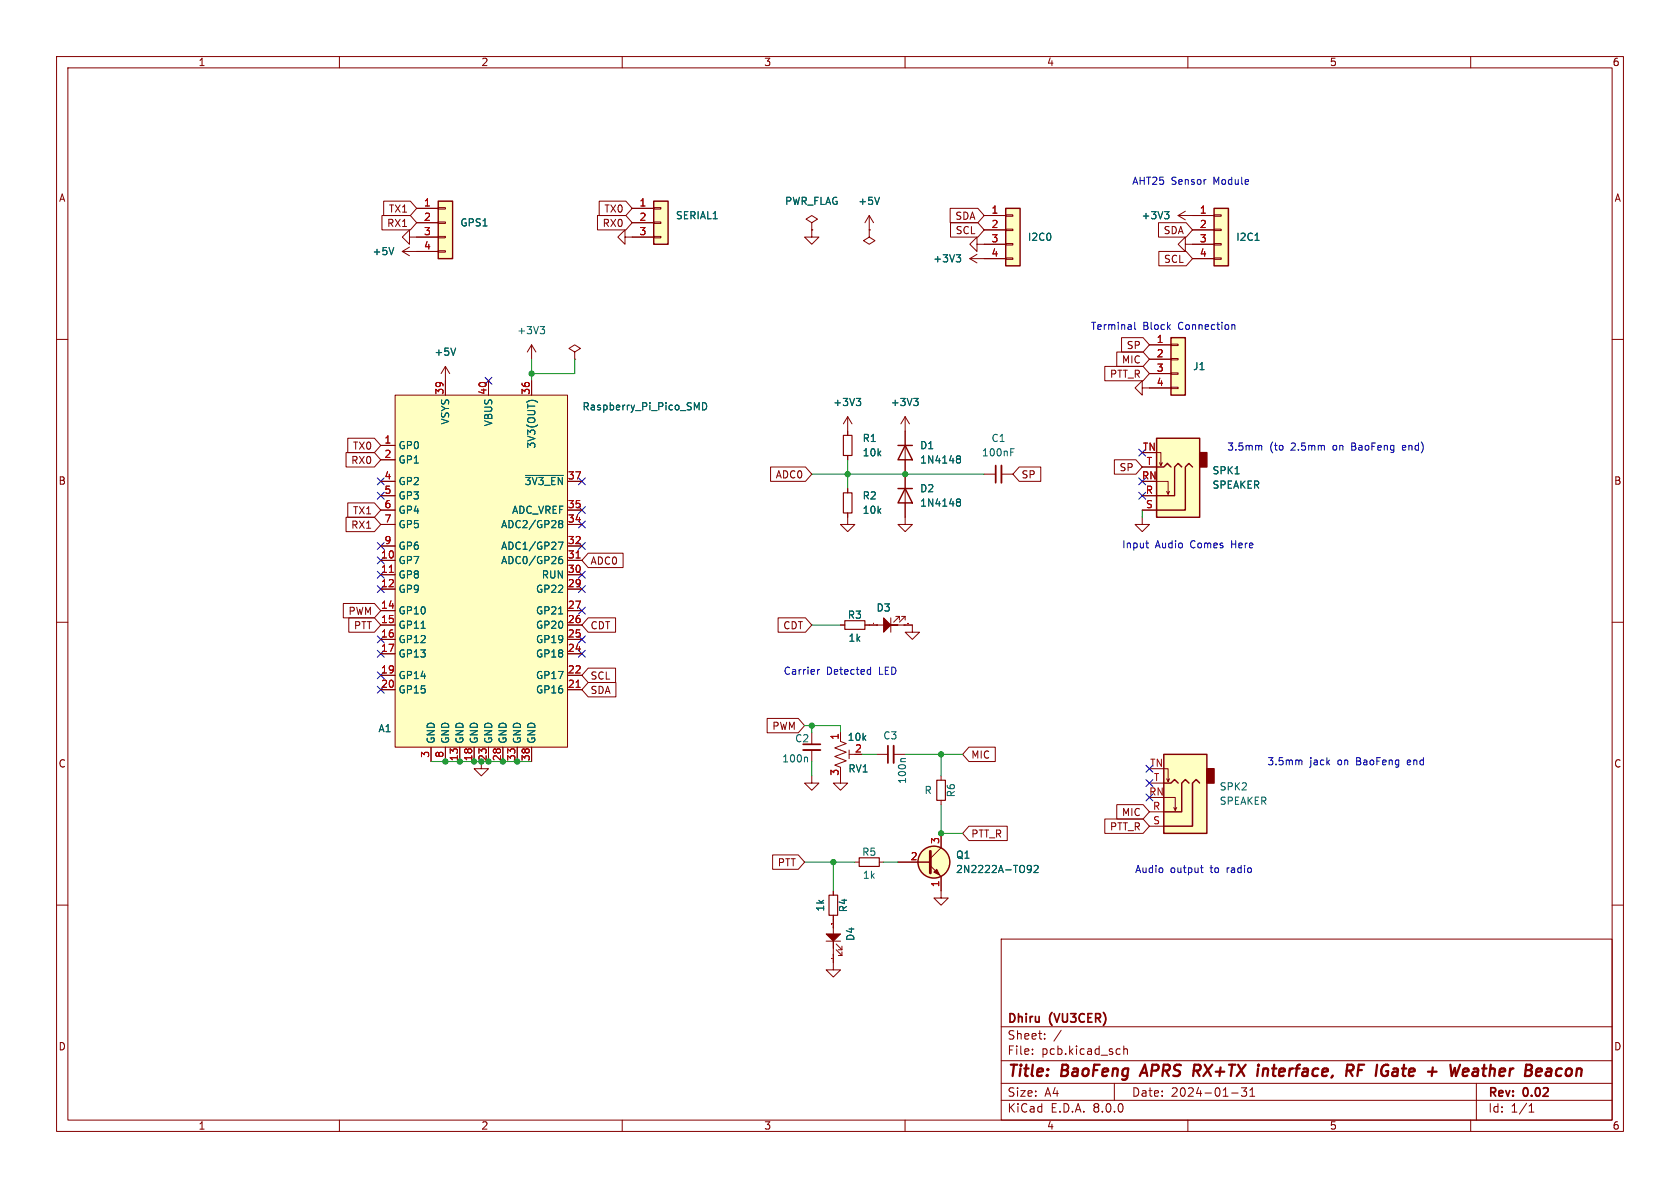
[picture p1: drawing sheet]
<svg xmlns="http://www.w3.org/2000/svg" width="297mm" height="210mm" viewBox="0 0 297 210" stroke-linecap="round" stroke-linejoin="round" font-family="sans-serif">
<g fill="none" stroke="#840000" stroke-width=".18">
<path d="M10 10h277v190h-277zM12 12h273v186h-273zM60 10v2M110 10v2M160 10v2M210 10v2M260 10v2M10 60h2M285 60h2M10 110h2M285 110h2M10 160h2"/>
<path d="M285 160h2M177 166h108v32h-108zM60 198v2M110 198v2M160 198v2M177 194.5h108M177 191.5h108M177 187.5h108M177 181.5h108M182.5 186.3v.1M182.5 185.5v.1M184.7 183.6v.1"/>
<path d="M184.7 182.8v.1M187.6 182.1l-1.3 2M197 191.5v3M197.9 185.4l.1 .1M198 186.3l-.1 .1M198.7 184.9v1.5M198.7 185.5l.2-.1 .3 .1 .1 .9M210 198v2M217.7 193.2h1.2M219.5 192.3h.9l-.5 .6 .4 .1v.7l-.2 .1h-.4l-.2-.1M221 193.8h.8M221 192.7l.4-.4v1.5"/>
<path d="M260 198v2M261 191.5v6.5M270.3 196.6h.9M270.3 195.5l.4-.4v1.5"/>
</g>
<g fill="none" stroke="#840000" stroke-width=".4">
<path d="M202.4 188.2l-.9 2M211.2 188.2h.7M211.5 189.3l.6 .9M212 189.2l-1 .1M223.4 188.9l-.2 1.3M223.9 188.9l-.6 .2M238.1 189.3h.7a.55 .55 0 0 0 .5-.5 .55 .55 0 0 0-.3-.6h-.8l-.2 2M238.6 189.3l.5 .9M240.1 189.2h.7M241.2 188.2h-1l-.2 2M246.2 190.1l.6 .1M246.5 188.9l-.2 .1"/>
<path d="M246.9 189.4l-.7 .1M256.4 188.2l.2 2M258.1 188.2l-.7 2M260.5 189l.2-.1 .6 .1-.1 1.2M261.3 189.4h-.7a.4 .4 0 0 0-.3 .4 .4 .4 0 0 0 .2 .4l.7-.1M274.2 189v1.2M274.3 189.4h-.2M275.4 189l-.3 .3v.5l.3 .4"/>
</g>
<path d="M204.5 77.5h7.6v13.9h-7.6z" fill="#ffffc2"/>
<path d="M212.1 80h1.3v2.6h-1.3z" fill="#840000" stroke="#840000" stroke-width=".25"/>
<g fill="none" stroke="#840000" stroke-width=".18">
<path d="M143.5 39.4l1-.7-1-.6-1 .6 1 .7v1.2M143.5 40.6v1.3h1.3l-1.3 1.3-1.3-1.3h1.3M143.5 40.6h.1M171.4 45.7l1.3 .8M171.4 45.7h2.6M172.7 45l-1.3 .7M149.9 73.7v3.3M149.9 73.7l-.8 1.2M149.9 73.7l.7 1.2M160 73.7l-.7 1.2M160 73.7v2.5M160 73.7l.8 1.2"/>
<path d="M149.9 80.5v.8M201.9 87.6h2.6M201.9 90.2h2.6M201.9 82.6h2.6M204.5 80h.7v2.3l.3-.5M204.5 85.1h2v2.3l.3-.5M205 81.8l.2 .5M206.2 86.9l.3 .5"/>
</g>
<path d="M204.5 77.5h7.6v13.9h-7.6zM204.5 82.6h1.2l.7-.7 .6 .7M208.9 82.6l-.6-.7-.7 .7v5h-3.1M210.8 82.6l-.6-.7-.7 .7v7.6h-5" fill="none" stroke="#840000" stroke-width=".25"/>
<path d="M169 45h.8l-.4 .5M169.6 45.5l.2 .3v.3l-.2 .2M151.4 70.4h.8l-.5 .5M151.9 70.9l.3 .3v.3l-.3 .2M161.5 70.4h.8l-.4 .5M162.1 70.9l.2 .3v.3l-.2 .2M218.4 83.8h.7" fill="none" stroke="#006464" stroke-width=".18"/>
<path d="M149.1 77h1.5v3.5h-1.5z" fill="none" stroke="#840000" stroke-width=".2"/>
<path d="M177.8 36.8h2.5v10.2h-2.5z" fill="#ffffc2"/>
<g fill="none" stroke="#840000" stroke-width=".18">
<path d="M153.7 38.1l-.8 1.3M153.7 38.1v2.5M153.7 38.1l.7 1.3M174 38.1h3.8M177.8 38h1.3v.2h-1.3zM208.3 38.1h2.5M208.3 38.1l1.2 .8M209.5 37.3l-1.2 .8M172.7 43.2v-1.3l-1.3 1.3 1.3 1.3v-1.3h5.1M174 40.6h3.8M174 45.7h3.8M177.8 45.6h1.3v.2h-1.3z"/>
<path d="M177.8 43.1h1.3v.2h-1.3zM177.8 40.5h1.3v.3h-1.3zM201.9 91.4v1.3h-1.2l1.2 1.3 1.3-1.3h-1.3"/>
</g>
<path d="M177.8 36.8h2.5v10.2h-2.5z" fill="none" stroke="#840000" stroke-width=".25"/>
<path d="M155.5 34.9l-.4 1.2M205.9 37.4h.8l-.5 .5M206.4 37.9l.3 .2v.3l-.3 .3" fill="none" stroke="#006464" stroke-width=".18"/>
<path d="M214.6 36.8h2.6v10.2h-2.6z" fill="#ffffc2"/>
<path d="M210.8 38.1h3.8M214.6 38h1.3v.2h-1.3zM209.5 43.2v-1.3l-1.2 1.3 1.2 1.3v-1.3h5.1M210.8 40.6h3.8M210.8 45.7h3.8M214.6 45.6h1.3v.2h-1.3zM214.6 43.1h1.3v.2h-1.3zM214.6 40.5h1.3v.3h-1.3zM201.9 68.6v-1.3l-1.2 1.3 1.2 1.3v-1.3h1.3" fill="none" stroke="#840000" stroke-width=".18"/>
<path d="M214.6 36.8h2.6v10.2h-2.6z" fill="none" stroke="#840000" stroke-width=".25"/>
<path d="M221.9 42.5h.7" fill="none" stroke="#006464" stroke-width=".18"/>
<path d="M207 59.7h2.5v10.2h-2.5z" fill="#ffffc2"/>
<g fill="none" stroke="#840000" stroke-width=".18">
<path d="M160 76.2v16.5h1.3l-1.3 1.3-1.3-1.3h1.3M203.2 61h3.8M203.2 63.5h3.8M203.2 66h3.8M203.2 68.6h3.8M207 68.5h1.3v.2h-1.3zM207 65.9h1.3v.3h-1.3zM207 63.4h1.3v.2h-1.3zM207 60.8h1.3v.3h-1.3zM174 83.8h2M177 83.8h2.1M148.6 110.5h.8"/>
<path d="M152.9 110.5h.8M154.9 133.4h2.1M158 133.4h2M166.4 137.2v.7M166.4 141.5v.7"/>
</g>
<path d="M207 59.7h2.5v10.2h-2.5zM158.7 78.7h2.6M160 78.7l1.3 2.6h-2.6zM158.7 86.4h2.6M160 86.4l1.3 2.5h-2.6z" fill="none" stroke="#840000" stroke-width=".25"/>
<path d="M177 82.3v3M158 131.8v3.1" fill="none" stroke="#840000" stroke-width=".33"/>
<path d="M176 82.3v3M157 131.8v3.1" fill="none" stroke="#840000" stroke-width=".3"/>
<g fill="none" stroke="#006464" stroke-width=".18">
<path d="M178.7 79.9h.4M178.7 79.3h.6M169.2 88.7l.1 .1M169.2 88.3l.4-.1 .1 .1 .1 .2-.2 .3M169.2 80.6h.4l.1 .1 .1 .2-.2 .2M169.2 81.1h.1M169.3 88.8h.3M169.3 88.8h-.1M169.3 81.1h.3M169.3 81.1l-.1 .1M169.6 81.1l.2 .3-.1 .3-.1 .2-.4-.1M169.6 88.8l.2 .2-.1 .4-.1 .1-.4-.1"/>
<path d="M160.1 134.1h-.7l-.2 .2"/>
</g>
<path d="M149.4 109.7h3.5v1.6h-3.5zM165.6 137.9h1.5v3.6h-1.5z" fill="none" stroke="#840000" stroke-width=".2"/>
<path d="M205.7 133.4h7.7v13.9h-7.7z" fill="#ffffc2"/>
<path d="M213.4 135.9h1.2v2.5h-1.2z" fill="#840000" stroke="#840000" stroke-width=".25"/>
<g fill="none" stroke="#840000" stroke-width=".18">
<path d="M153.7 40.6v1.3l1 .6-1 .7-1-.7 1-.6M153.7 40.6h.1M153.7 110.5h2.5M157.5 109.2v2.6M158.4 109h.6M158.7 110.5h2.6v1.3h1.3l-1.3 1.2-1.3-1.2h1.3M159 109l-1 1M159 109v.6M159.4 109h.6M160 109l-1 1M160 109v.6M143.5 137.2v1.2h1.3l-1.3 1.3-1.3-1.3h1.3"/>
<path d="M143.5 129.5v2.1M143.5 132.6v2M148.6 131.1l1 .3-2 .8 2 .8-2 .7 2 .8-2 .8 1 .3v.3M148.6 137.2v1.2h1.3l-1.3 1.3-1.3-1.3h1.3M148.6 129.5v1.3M150.1 132.6v1.5M150.1 133.4h1M203.2 138.4h2.5M205.7 135.9h.8v2.3l.3-.5M206.2 137.7l.3 .5M147.3 157.5v.7M151.1 152.4h.8"/>
<path d="M155.4 152.4h.8M158.7 152.4h5.8M164.5 153l1.9 1.9v3.9h1.2l-1.2 1.2-1.3-1.2h1.3M166.4 147.3v2.6l-1.9 1.9M203.2 143.5h2.5M203.2 146.1h2.5M205.7 141h2.1v2.3l.2-.6M207.5 142.7l.3 .6M146 166.4h2.6M147.3 167.6v3.9h1.3l-1.3 1.2-1.3-1.2h1.3M147.3 161.8v3.3M147.8 166.9l1 1"/>
<path d="M147.8 167.9l1 1M148.2 167.9h.6M148.2 168.9h.6M148.8 167.3v.6M148.8 168.3v.6"/>
</g>
<g fill="none" stroke="#840000" stroke-width=".25">
<path d="M205.7 133.4h7.7v13.9h-7.7zM205.7 138.4h1.3l.6-.6 .7 .6M210.2 138.4l-.7-.6-.6 .6v5.1h-3.2M212.1 138.4l-.6-.6-.7 .6v7.7h-5.1"/>
<circle cx="165.1" cy="152.4" r="2.82"/>
</g>
<circle cx="165.1" cy="152.4" r="2.82" fill="#ffffc2" stroke="#ffffc2" stroke-width=".18"/>
<path d="M164.5 150.5v3.8" fill="none" stroke="#840000" stroke-width=".51"/>
<g fill="#840000" stroke="#840000" stroke-width=".18">
<path d="M165.1 154.2l.5-.5 .5 1z"/>
<path d="M146 165.1h2.6l-1.3 1.3v1.2v-1.2z"/>
<path d="M156.2 109.2l1.3 1.3h1.2h-1.2l-1.3 1.3z"/>
</g>
<path d="M142.6 133.8l.2 .2v.7M181.7 153h.4l.2 .1a.84 .84 0 0 1-.3 1.1h-.3M182.3 153.5l-.2 .3-.4-.1M182.8 153.1l.5-.1 .2 .3-.8 .9h.8" fill="none" stroke="#006464" stroke-width=".18"/>
<path d="M154.4 110.2h.1M160.5 110.2h.1M147 169.4h.1M147.1 163.3h.1M147.1 169.4h.1" fill="none" stroke="#a90000" stroke-width=".18"/>
<path d="M146.6 158.2h1.5v3.6h-1.5zM151.9 151.6h3.5v1.6h-3.5z" fill="none" stroke="#840000" stroke-width=".2"/>
<path d="M142 132.6h3" fill="none" stroke="#840000" stroke-width=".33"/>
<path d="M142 131.6h3" fill="none" stroke="#840000" stroke-width=".3"/>
<path d="M69.8 69.9h30.5v62.2h-30.5z" fill="#ffffc2"/>
<g fill="none" stroke="#840000" stroke-width=".18">
<path d="M67.3 78.7h2.5M69.8 69.9h30.5v62.2h-30.5zM78.7 67.3v2.6M86.4 67.3v2.6M94 67.3v2.6M67.3 99.1h2.5M67.3 81.3h2.5M67.3 96.5h2.5M67.3 92.7h2.5M67.3 90.2h2.5M67.3 85.1h2.5M67.3 87.6h2.5"/>
<path d="M100.3 99.1h2.6M100.3 96.5h2.6M100.3 92.7h2.6M100.3 90.2h2.6M100.3 85.1h2.6M67.3 101.6h2.5M67.3 104.1h2.5M67.3 108h2.5M67.3 110.5h2.5M67.3 113h2.5M67.3 115.6h2.5M67.3 119.4h2.5"/>
<path d="M100.3 101.6h2.6M100.3 104.1h2.6M100.3 108h2.6M100.3 110.5h2.6M100.3 113h2.6M100.3 115.6h2.6M100.3 119.4h2.6M67.3 121.9h2.5M76.2 132.1v2.5M78.7 132.1v2.5M81.3 132.1v2.5M83.8 132.1v2.5"/>
<path d="M85.1 134.6v1.3h1.3l-1.3 1.3-1.3-1.3h1.3M86.4 132.1v2.5M88.9 132.1v2.5M91.4 132.1v2.5M94 132.1v2.5M100.3 121.9h2.6"/>
</g>
<path d="M101.8 98.6h.8M68.8 101.2h.7M101.8 121.5h.8" fill="none" stroke="#a90000" stroke-width=".18"/>
<g fill="none" stroke="#006464" stroke-width=".18">
<path d="M93.5 70.9l.5-.1 .7 .1M123.2 72.1l.4-.9v1.3M124.2 71.2a.64 .64 0 0 1 .7 .6 .64 .64 0 0 1-.7 .7zM92.9 84h6.7M98.7 95.8h.8l-.5 1.3M98.8 99.1l.2-.2h.4l.1 .2v.3l-.3 .2h-.3l-.1-.2M98.8 92.3l.2-.3 .4 .1 .1 .2-.3 .3M98.8 92.3l.2 .3M99 92.6h.2M99 92.6l-.2 .2M99.2 92.6l.3 .2-.1 .4-.4 .1-.2-.3M99.4 98.4h-.4l-.2 .5"/>
<path d="M74.4 111.1h.8M98.8 108.5h.7"/>
</g>
<path d="M115.6 35.6h2.5v7.6h-2.5z" fill="#ffffc2"/>
<g fill="none" stroke="#840000" stroke-width=".18">
<path d="M111.8 36.8h3.8M111.8 39.4h3.8M115.6 39.2h1.2v.3h-1.2zM115.6 36.7h1.2v.3h-1.2zM71.1 44.5l1.3 .7M71.1 44.5h2.6M72.4 41.9v-1.3l-1.3 1.3 1.3 1.3v-1.3h1.3M72.4 43.7l-1.3 .8M110.5 41.9v-1.3l-1.3 1.3 1.3 1.3v-1.3h5.1M115.6 41.8h1.2v.2h-1.2zM78.7 64.8l-.7 1.2M78.7 64.8v2.5"/>
<path d="M78.7 64.8l.8 1.2M94 61l-.8 1.2M94 61v2.5M94 61l.7 1.2M101.6 62.2l1-.6-1-.6-1 .6 1 .6v1.3M101.6 63.5h.1"/>
</g>
<path d="M115.6 35.6h2.5v7.6h-2.5z" fill="none" stroke="#840000" stroke-width=".25"/>
<path d="M69.6 43.8l-.4 1.2M95.5 57.7h.8l-.4 .5M96 58.2l.3 .3v.3l-.3 .2M80.6 61.5l-.5 1.3" fill="none" stroke="#006464" stroke-width=".18"/>
<path d="M77.5 35.6h2.5v10.1h-2.5z" fill="#ffffc2"/>
<g fill="none" stroke="#840000" stroke-width=".18">
<path d="M67.5 38.1h5l1.2 1.3-1.2 1.2h-5zM67.8 35.6h4.7l1.2 1.2-1.2 1.3h-4.7zM73.7 36.8h3.8M73.7 39.4h3.8M77.5 39.2h1.2v.3h-1.2zM77.5 36.7h1.2v.3h-1.2zM105.6 38.1h5l1.2 1.3-1.2 1.2h-5zM105.9 35.6h4.7l1.2 1.2-1.2 1.3h-4.7zM111.8 36.8h3.8M111.8 39.4h3.8M168 36.8h4.9l1.1 1.3-1.1 1.3h-4.9zM168 39.4h4.9l1.1 1.2-1.1 1.3h-4.9z"/>
<path d="M174 38.1h3.8M204.8 39.4h4.9l1.1 1.2-1.1 1.3h-4.9zM210.8 38.1h3.8M73.7 41.9h3.8M73.7 44.5h3.8M77.5 44.3h1.2v.3h-1.2zM77.5 41.8h1.2v.2h-1.2zM111.8 41.9h3.8M143.5 40.6h.1M153.7 40.6h.1M174 40.6h3.8M174 43.2h3.8"/>
<path d="M174 45.7h3.8M198.3 59.7h3.8l1.1 1.3-1.1 1.2h-3.8zM204.9 44.4h4.8l1.1 1.3-1.1 1.3h-4.8zM210.8 40.6h3.8M210.8 43.2h3.8M210.8 45.7h3.8M61.5 77.5h4.7l1.1 1.2-1.1 1.3h-4.7zM67.3 78.7h2.5M78.7 67.3v2.6M86.4 67.3v2.6M94 67.3v2.6M149.9 76.2v.8"/>
<path d="M160 76.2v2.5M195.3 64.8h6.8l1.1 1.2-1.1 1.3h-6.8zM197.4 62.2h4.7l1.1 1.3-1.1 1.3h-4.7zM203.2 61h3.8M203.2 63.5h3.8M203.2 66h3.8M203.2 68.6h3.8M61.2 91.4h5l1.1 1.3-1.1 1.3h-5zM61.2 80h5l1.1 1.3-1.1 1.3h-5zM61.5 88.9h4.7l1.1 1.3-1.1 1.2h-4.7zM67.3 87.6h2.5M67.3 90.2h2.5"/>
<path d="M67.3 99.1h2.5M67.3 81.3h2.5M67.3 96.5h2.5M67.3 92.7h2.5M67.3 85.1h2.5M100.3 90.2h2.6M100.3 99.1h2.6M100.3 96.5h2.6M100.3 92.7h2.6M100.3 85.1h2.6M104 97.8h6.2v2.5h-6.2l-1.1-1.2zM136.2 82.5h6.2l1.1 1.3-1.1 1.3h-6.2z"/>
<path d="M149.9 90.7v2h1.2l-1.2 1.3-1.3-1.3h1.3M149.9 80.5v.8M149.9 86.4v.7M160 81.3v5.1M160 88.9v2.5M180.2 82.5h3.8v2.6h-3.8l-1.1-1.3zM197 81.3h3.8l1.1 1.3-1.1 1.2h-3.8zM201.9 87.6h2.6M201.9 90.2h2.6M201.9 82.6h2.6M60.7 106.7h5.5l1.1 1.3-1.1 1.2h-5.5zM61.7 109.2h4.5l1.1 1.3-1.1 1.3h-4.5z"/>
<path d="M67.3 101.6h2.5M67.3 104.1h2.5M67.3 108h2.5M67.3 110.5h2.5M67.3 113h2.5M67.3 115.6h2.5M67.3 119.4h2.5M100.3 101.6h2.6M100.3 104.1h2.6M100.3 108h2.6M100.3 110.5h2.6M100.3 113h2.6"/>
<path d="M100.3 115.6h2.6M100.3 119.4h2.6M104 109.2h4.8v2.6h-4.8l-1.1-1.3zM104 118.1h4.8v2.6h-4.8l-1.1-1.3zM137.6 109.2h4.8l1.1 1.3-1.1 1.3h-4.8zM148.6 110.5h.8M152.9 110.5h2.3M159.8 110.5h1.5M67.3 121.9h2.5M76.2 132.1v2.5M78.7 132.1v2.5M81.3 132.1v2.5"/>
<path d="M83.8 132.1v2.5M86.4 132.1v2.5M88.9 132.1v2.5M91.4 132.1v2.5M94 132.1v2.5M100.3 121.9h2.6M104 120.6h4.9v2.6h-4.9l-1.1-1.3zM135.6 127h5.5l1.1 1.3-1.1 1.2h-5.5zM148.6 129.5v1.3M171.3 132.1h4.7v2.5h-4.7l-1.1-1.2zM136.6 151.1h4.5l1.1 1.3-1.1 1.3h-4.5zM147.3 157.5v.7"/>
<path d="M158.7 152.4h5.8M166.4 147.3v2.6M166.4 154.9v2.6M171.3 146h6.8v2.6h-6.8l-1.1-1.3zM195.3 144.8h6.8l1.1 1.3-1.1 1.2h-6.8zM197.4 142.2h4.7l1.1 1.3-1.1 1.3h-4.7zM147.3 161.8v2.3M147.3 168.7v1.5"/>
</g>
<path d="M77.5 35.6h2.5v10.1h-2.5z" fill="none" stroke="#840000" stroke-width=".25"/>
<path d="M149.1 87.1h1.5v3.6h-1.5z" fill="none" stroke="#840000" stroke-width=".2"/>
<g fill="none" stroke="#0000c2" stroke-width=".18">
<path d="M200.6 57v1.1l.2 .1M217.8 57.5h.5v.7M222.7 78.7l.4 .2v.7M248.1 78.7l-.2 .2v.5l.2 .2M248.5 79l-.6 .2M202.6 96h.4M202.7 96.7l.3 .1M144.5 118.4v.8M144.9 118.4l-.4 .2M153.5 118.4h.4M153.9 117.9v1.3M153.9 119.1l-.4 .1"/>
<path d="M229.8 134.4l.4 .1v.7M212.2 153.4h.5M212.4 153v1.1l.3 .2"/>
</g>
<g fill="none" stroke="#009600" stroke-width=".18">
<path d="M94 63.5v3.8M101.6 63.5v2.5h-7.6M143.5 83.8h30.5M149.9 81.3v5.1M201.9 90.2v1.2M143.5 110.5h5.1M76.2 134.6h8.9M86.4 134.6h7.6M142.2 128.3h6.4v1.2M143.5 128.3v1.2M143.5 134.6v2.6M152.4 133.4h2.5"/>
<path d="M160 133.4h10.2M166.4 133.4v3.8M142.2 152.4h8.9M147.3 152.4v5.1M156.2 152.4h2.5M166.4 142.2v5.1h3.8"/>
</g>
<g fill="none" stroke="#000084" stroke-width=".18">
<path d="M85.8 66.7l1.2 1.2M87 66.7l-1.2 1.2M201.3 79.4l1.2 1.2M202.5 79.4l-1.2 1.2M66.7 84.5l1.2 1.2M66.7 87l1.2 1.2M66.7 95.9l1.2 1.2M66.7 98.5l1.2 1.2M67.9 84.5l-1.2 1.2M67.9 87l-1.2 1.2M67.9 95.9l-1.2 1.2M67.9 98.5l-1.2 1.2"/>
<path d="M102.3 95.9l1.2 1.2M102.3 89.6l1.2 1.2M102.3 92.1l1.2 1.2M102.3 84.5l1.2 1.2M103.5 95.9l-1.2 1.2M103.5 89.6l-1.2 1.2M103.5 92.1l-1.2 1.2M103.5 84.5l-1.2 1.2M201.3 87l1.2 1.2M201.3 84.5l1.2 1.2M202.5 87l-1.2 1.2M202.5 84.5l-1.2 1.2"/>
<path d="M66.7 112.4l1.2 1.2M66.7 103.5l1.2 1.2M66.7 115l1.2 1.2M66.7 118.8l1.2 1.2M66.7 101l1.2 1.2M67.9 112.4l-1.2 1.2M67.9 103.5l-1.2 1.2M67.9 115l-1.2 1.2M67.9 118.8l-1.2 1.2M67.9 101l-1.2 1.2M102.3 101l1.2 1.2M102.3 112.4l1.2 1.2"/>
<path d="M102.3 115l1.2 1.2M102.3 107.3l1.2 1.3M102.3 103.5l1.2 1.2M103.5 101l-1.2 1.2M103.5 112.4l-1.2 1.2M103.5 115l-1.2 1.2M103.5 107.3l-1.2 1.3M103.5 103.5l-1.2 1.2M66.7 121.3l1.2 1.2M67.9 121.3l-1.2 1.2M202.6 137.8l1.2 1.2M202.6 135.3l1.2 1.2"/>
<path d="M203.8 137.8l-1.2 1.2M203.8 135.3l-1.2 1.2M202.6 140.4l1.2 1.2M203.8 140.4l-1.2 1.2"/>
</g>
<g fill="none" stroke="#006464" stroke-width=".18">
<path d="M155.5 34.9l-.4 1.2M205.9 37.4h.8l-.5 .5M206.4 37.9l.3 .2v.3l-.3 .3M69.6 43.8l-.4 1.2M169 45h.8l-.4 .5M169.6 45.5l.2 .3v.3l-.2 .2M221.9 42.5h.7M80.6 61.5l-.5 1.3M93.5 70.9l.5-.1 .7 .1M123.2 72.1l.4-.9v1.3M124.2 71.2a.64 .64 0 0 1 .7 .6 .64 .64 0 0 1-.7 .7zM151.4 70.4h.8l-.5 .5"/>
<path d="M151.9 70.9l.3 .3v.3l-.3 .2M161.5 70.4h.8l-.4 .5M162.1 70.9l.2 .3v.3l-.2 .2M92.9 84h6.7M98.7 95.8h.8l-.5 1.3M98.8 92.3l.2-.3 .4 .1 .1 .2-.3 .3M98.8 99.1l.2-.2h.4l.1 .2v.3l-.3 .2h-.3l-.1-.2M98.8 92.3l.2 .3M99 92.6h.2M99 92.6l-.2 .2M99.2 92.6l.3 .2-.1 .4-.4 .1-.2-.3M99.4 98.4h-.4l-.2 .5"/>
<path d="M169.2 81.1h.1M169.2 80.6h.4l.1 .1 .1 .2-.2 .2M169.2 88.3l.4-.1 .1 .1 .1 .2-.2 .3M169.2 88.7l.1 .1M169.3 81.1h.3M169.3 81.1l-.1 .1M169.3 88.8h.3M169.3 88.8h-.1M169.6 81.1l.2 .3-.1 .3-.1 .2-.4-.1M169.6 88.8l.2 .2-.1 .4-.1 .1-.4-.1M218.4 83.8h.7M74.4 111.1h.8"/>
<path d="M98.8 108.5h.7M181.7 153h.4l.2 .1a.84 .84 0 0 1-.3 1.1h-.3M182.3 153.5l-.2 .3-.4-.1M182.8 153.1l.5-.1 .2 .3-.8 .9h.8"/>
</g>
<path d="M101.8 98.6h.8M68.8 101.2h.7M154.4 110.2h.1M160.5 110.2h.1M101.8 121.5h.8M147 169.4h.1M147.1 163.3h.1M147.1 169.4h.1" fill="none" stroke="#a90000" stroke-width=".18"/>
<g fill="#009600" stroke="#009600" stroke-width=".18">
<circle cx="94" cy="66" r=".46"/>
<circle cx="149.9" cy="83.8" r=".46"/>
<circle cx="160" cy="83.8" r=".46"/>
<circle cx="86.4" cy="134.6" r=".46"/>
<circle cx="88.9" cy="134.6" r=".46"/>
<circle cx="91.4" cy="134.6" r=".46"/>
<circle cx="81.3" cy="134.6" r=".46"/>
<circle cx="83.8" cy="134.6" r=".46"/>
<circle cx="78.7" cy="134.6" r=".46"/>
<circle cx="143.5" cy="128.3" r=".46"/>
<circle cx="147.3" cy="152.4" r=".46"/>
<circle cx="166.4" cy="133.4" r=".46"/>
<circle cx="166.4" cy="147.3" r=".46"/>
</g>
<g font-size="2.8" fill="#840000">
<text x="178" y="190.9">Title:</text>
<text x="187.7" y="190.9">BaoFeng</text>
<text x="202.6" y="190.9">APRS</text>
<text x="212.6" y="190.9">RX+TX</text>
<text x="224.7" y="190.9">interface,</text>
<text x="241.2" y="190.9">RF</text>
<text x="247.3" y="190.9">IGate</text>
<text x="257.2" y="190.9">+</text>
<text x="262" y="190.9">Weather</text>
<text x="276.1" y="190.9">Beacon</text>
</g>
<g font-size="2.1" fill="#840000">
<text x="178" y="184">Sheet:</text>
<text x="178" y="181.2">Dhiru</text>
<text x="185.6" y="181.2">(VU3CER)</text>
<text x="178" y="186.7">File:</text>
<text x="184.1" y="186.7">pcb.kicad_sch</text>
<text x="178" y="196.9">KiCad</text>
<text x="178" y="194.1">Size:</text>
<text x="184.7" y="194.1">A4</text>
<text x="185.7" y="196.9">E.D.A.</text>
<text x="193.3" y="196.9">8.0.0</text>
<text x="200" y="194.1">Date:</text>
<text x="207" y="194.1">2024-01-31</text>
<text x="263" y="194.3">Rev:</text>
<text x="263" y="196.9">Id:</text>
<text x="267.1" y="196.9">1/1</text>
<text x="269.4" y="194.3">0.02</text>
</g>
<g font-size="1.8" fill="#840000">
<text x="35" y="11.9">1</text>
<text x="85" y="11.9">2</text>
<text x="135" y="11.9">3</text>
<text x="185" y="11.9">4</text>
<text x="235" y="11.9">5</text>
<text x="285" y="11.9">6</text>
<text x="10.3" y="35.9">A</text>
<text x="285.3" y="35.9">A</text>
<text x="68.3" y="40.3">RX1</text>
<text x="68.6" y="37.8">TX1</text>
<text x="106.4" y="40.3">RX0</text>
<text x="106.7" y="37.8">TX0</text>
<text x="168.8" y="39.1">SDA</text>
<text x="168.9" y="41.6">SCL</text>
<text x="205.6" y="41.6">SDA</text>
<text x="205.7" y="46.7">SCL</text>
<text x="198.2" y="64.5">MIC</text>
<text x="199.1" y="61.9">SP</text>
<text x="196.1" y="67">PTT_R</text>
<text x="62" y="82.2">RX0</text>
<text x="62.3" y="79.7">TX0</text>
<text x="197.8" y="83.5">SP</text>
<text x="10.3" y="85.9">B</text>
<text x="137" y="84.8">ADC0</text>
<text x="180.5" y="84.8">SP</text>
<text x="285.3" y="85.9">B</text>
<text x="62" y="93.7">RX1</text>
<text x="62.3" y="91.1">TX1</text>
<text x="104.3" y="100">ADC0</text>
<text x="61.5" y="108.9">PWM</text>
<text x="62.5" y="111.4">PTT</text>
<text x="104.3" y="111.4">CDT</text>
<text x="138.4" y="111.4">CDT</text>
<text x="104.3" y="120.3">SCL</text>
<text x="104.3" y="122.9">SDA</text>
<text x="136.4" y="129.2">PWM</text>
<text x="10.3" y="135.9">C</text>
<text x="171.6" y="134.3">MIC</text>
<text x="285.3" y="135.9">C</text>
<text x="171.6" y="148.3">PTT_R</text>
<text x="196.1" y="147">PTT_R</text>
<text x="198.2" y="144.5">MIC</text>
<text x="137.4" y="153.4">PTT</text>
<text x="10.3" y="185.9">D</text>
<text x="285.3" y="185.9">D</text>
<text x="35" y="199.9">1</text>
<text x="85" y="199.9">2</text>
<text x="135" y="199.9">3</text>
<text x="185" y="199.9">4</text>
<text x="235" y="199.9">5</text>
<text x="285" y="199.9">6</text>
</g>
<g font-size="1.8" fill="#0000c2">
<text x="200.1" y="32.9">AHT25</text>
<text x="207" y="32.9">Sensor</text>
<text x="214.6" y="32.9">Module</text>
<text x="192.8" y="58.5">Terminal</text>
<text x="202" y="58.5">Block</text>
<text x="208.4" y="58.5">Connection</text>
<text x="216.9" y="79.9">3.5mm</text>
<text x="224.4" y="79.9">(to</text>
<text x="228.3" y="79.9">2.5mm</text>
<text x="235.9" y="79.9">on</text>
<text x="239.4" y="79.9">BaoFeng</text>
<text x="248.6" y="79.9">end)</text>
<text x="198.3" y="97.1">Input</text>
<text x="204.2" y="97.1">Audio</text>
<text x="210.5" y="97.1">Comes</text>
<text x="217.9" y="97.1">Here</text>
<text x="138.4" y="119.5">Carrier</text>
<text x="146.1" y="119.5">Detected</text>
<text x="155.5" y="119.5">LED</text>
<text x="224" y="135.5">3.5mm</text>
<text x="231.5" y="135.5">jack</text>
<text x="236.6" y="135.5">on</text>
<text x="240" y="135.5">BaoFeng</text>
<text x="249.3" y="135.5">end</text>
<text x="200.6" y="154.5">Audio</text>
<text x="206.9" y="154.5">output</text>
<text x="214.1" y="154.5">to</text>
<text x="217.1" y="154.5">radio</text>
</g>
<g font-size="1.8" fill="#a90000">
<text x="74.9" y="36.6">1</text>
<text x="74.9" y="39.1">2</text>
<text x="74.9" y="41.7">3</text>
<text x="113" y="36.6">1</text>
<text x="113" y="39.1">2</text>
<text x="113" y="41.7">3</text>
<text x="175.2" y="37.8">1</text>
<text x="175.2" y="40.4">2</text>
<text x="212" y="37.8">1</text>
<text x="212" y="40.4">2</text>
<text x="74.9" y="44.2">4</text>
<text x="175.2" y="42.9">3</text>
<text x="175.2" y="45.5">4</text>
<text x="212" y="42.9">3</text>
<text x="212" y="45.5">4</text>
<text x="204.4" y="60.7">1</text>
<text x="204.4" y="63.2">2</text>
<text x="204.4" y="65.8">3</text>
<text x="78.5" y="69.9" transform="rotate(-90 78.5 69.9)">39</text>
<text x="86.1" y="69.9" transform="rotate(-90 86.1 69.9)">40</text>
<text x="93.7" y="69.9" transform="rotate(-90 93.7 69.9)">36</text>
<text x="204.4" y="68.3">4</text>
<text x="67.9" y="78.5">1</text>
<text x="67.9" y="81">2</text>
<text x="201.9" y="79.8">TN</text>
<text x="202.6" y="82.3">T</text>
<text x="67.9" y="84.8">4</text>
<text x="67.9" y="87.4">5</text>
<text x="67.9" y="89.9">6</text>
<text x="100.3" y="89.9">35</text>
<text x="100.3" y="84.8">37</text>
<text x="201.8" y="84.8">RN</text>
<text x="202.5" y="87.4">R</text>
<text x="202.5" y="89.9">S</text>
<text x="67.9" y="92.5">7</text>
<text x="100.3" y="92.5">34</text>
<text x="67.3" y="98.8">10</text>
<text x="67.3" y="101.3">11</text>
<text x="67.9" y="96.3">9</text>
<text x="100.3" y="101.3">30</text>
<text x="100.3" y="98.8">31</text>
<text x="100.3" y="96.3">32</text>
<text x="67.3" y="103.9">12</text>
<text x="67.3" y="107.7">14</text>
<text x="100.3" y="107.7">27</text>
<text x="100.3" y="103.9">29</text>
<text x="67.3" y="110.2">15</text>
<text x="67.3" y="112.8">16</text>
<text x="100.3" y="112.8">25</text>
<text x="100.3" y="110.2">26</text>
<text x="67.3" y="115.3">17</text>
<text x="67.3" y="119.1">19</text>
<text x="100.3" y="119.1">22</text>
<text x="100.3" y="115.3">24</text>
<text x="67.3" y="121.7">20</text>
<text x="100.3" y="121.7">21</text>
<text x="148.3" y="130.9" transform="rotate(-90 148.3 130.9)">1</text>
<text x="75.9" y="134.1" transform="rotate(-90 75.9 134.1)">3</text>
<text x="78.5" y="134.1" transform="rotate(-90 78.5 134.1)">8</text>
<text x="81" y="134.7" transform="rotate(-90 81 134.7)">13</text>
<text x="83.6" y="134.7" transform="rotate(-90 83.6 134.7)">18</text>
<text x="88.6" y="134.7" transform="rotate(-90 88.6 134.7)">28</text>
<text x="91.2" y="134.7" transform="rotate(-90 91.2 134.7)">33</text>
<text x="93.7" y="134.7" transform="rotate(-90 93.7 134.7)">38</text>
<text x="148.3" y="137.2" transform="rotate(-90 148.3 137.2)">3</text>
<text x="151.1" y="133.1">2</text>
<text x="203.2" y="135.6">TN</text>
<text x="203.1" y="140.7">RN</text>
<text x="203.7" y="143.3">R</text>
<text x="203.9" y="138.2">T</text>
<text x="166.1" y="149.3" transform="rotate(-90 166.1 149.3)">3</text>
<text x="203.8" y="145.8">S</text>
<text x="160.9" y="152.1">2</text>
<text x="166.1" y="156.9" transform="rotate(-90 166.1 156.9)">1</text>
</g>
<g font-size="1.8" fill="#006464">
<text x="81.3" y="40.2">GPS1</text>
<text x="119.4" y="39">SERIAL1</text>
<text x="138.7" y="36.4">PWR_FLAG</text>
<text x="151.6" y="36.4">+5V</text>
<text x="201.7" y="39">+3V3</text>
<text x="65.8" y="45.3">+5V</text>
<text x="164.9" y="46.6">+3V3</text>
<text x="181.6" y="42.8">I2C0</text>
<text x="218.4" y="42.8">I2C1</text>
<text x="91.3" y="59.3">+3V3</text>
<text x="76.7" y="63.1">+5V</text>
<text x="210.8" y="65.6">J1</text>
<text x="147.2" y="72">+3V3</text>
<text x="157.4" y="72">+3V3</text>
<text x="79.6" y="75.2" transform="rotate(-90 79.6 75.2)">VSYS</text>
<text x="87.2" y="75.5" transform="rotate(-90 87.2 75.5)">VBUS</text>
<text x="102.9" y="72.7">Raspberry_Pi_Pico_SMD</text>
<text x="70.4" y="79.6">GP0</text>
<text x="70.4" y="82.1">GP1</text>
<text x="94.8" y="79.4" transform="rotate(-90 94.8 79.4)">3V3(OUT)</text>
<text x="152.4" y="78.3">R1</text>
<text x="152.4" y="80.9">10k</text>
<text x="162.6" y="79.6">D1</text>
<text x="162.6" y="82.1">1N4148</text>
<text x="173.5" y="80.9">100nF</text>
<text x="175.2" y="78.3">C1</text>
<text x="70.4" y="86">GP2</text>
<text x="70.4" y="88.5">GP3</text>
<text x="92.7" y="86">~{3V3_EN}</text>
<text x="152.4" y="88.5">R2</text>
<text x="162.6" y="87.2">D2</text>
<text x="162.6" y="89.8">1N4148</text>
<text x="214.3" y="86.6">SPEAKER</text>
<text x="214.3" y="84">SPK1</text>
<text x="70.4" y="91">GP4</text>
<text x="70.4" y="93.6">GP5</text>
<text x="88.5" y="93.6">ADC2/GP28</text>
<text x="90.4" y="91">ADC_VREF</text>
<text x="152.4" y="91">10k</text>
<text x="70.4" y="99.9">GP7</text>
<text x="70.4" y="97.4">GP6</text>
<text x="88.5" y="99.9">ADC0/GP26</text>
<text x="88.5" y="97.4">ADC1/GP27</text>
<text x="70.4" y="102.5">GP8</text>
<text x="70.4" y="105">GP9</text>
<text x="94.7" y="105">GP22</text>
<text x="95.7" y="102.5">RUN</text>
<text x="70.4" y="108.8">GP10</text>
<text x="70.4" y="111.4">GP11</text>
<text x="70.4" y="113.9">GP12</text>
<text x="94.7" y="113.9">GP19</text>
<text x="94.7" y="111.4">GP20</text>
<text x="94.7" y="108.8">GP21</text>
<text x="149.8" y="109.6">R3</text>
<text x="149.9" y="113.6">1k</text>
<text x="154.9" y="108.3">D3</text>
<text x="70.4" y="116.4">GP13</text>
<text x="94.7" y="116.4">GP18</text>
<text x="70.4" y="120.2">GP14</text>
<text x="70.4" y="122.8">GP15</text>
<text x="94.7" y="122.8">GP16</text>
<text x="94.7" y="120.2">GP17</text>
<text x="66.8" y="129.6">A1</text>
<text x="77.1" y="131.6" transform="rotate(-90 77.1 131.6)">GND</text>
<text x="79.6" y="131.6" transform="rotate(-90 79.6 131.6)">GND</text>
<text x="82.1" y="131.6" transform="rotate(-90 82.1 131.6)">GND</text>
<text x="84.7" y="131.6" transform="rotate(-90 84.7 131.6)">GND</text>
<text x="87.2" y="131.6" transform="rotate(-90 87.2 131.6)">GND</text>
<text x="89.8" y="131.6" transform="rotate(-90 89.8 131.6)">GND</text>
<text x="92.3" y="131.6" transform="rotate(-90 92.3 131.6)">GND</text>
<text x="94.8" y="131.6" transform="rotate(-90 94.8 131.6)">GND</text>
<text x="140.5" y="131.4">C2</text>
<text x="149.8" y="131.2">10k</text>
<text x="156.1" y="130.9">C3</text>
<text x="138.2" y="135">100n</text>
<text x="149.9" y="136.8">RV1</text>
<text x="160.4" y="138.7" transform="rotate(-90 160.4 138.7)">100n</text>
<text x="163.3" y="140.6">R</text>
<text x="169" y="141" transform="rotate(-90 169 141)">R6</text>
<text x="215.5" y="142.5">SPEAKER</text>
<text x="215.5" y="139.9">SPK2</text>
<text x="152.3" y="151.5">R5</text>
<text x="152.4" y="155.5">1k</text>
<text x="168.9" y="154.5">2N2222A-TO92</text>
<text x="168.9" y="152">Q1</text>
<text x="145.9" y="161.2" transform="rotate(-90 145.9 161.2)">1k</text>
<text x="150" y="161.4" transform="rotate(-90 150 161.4)">R4</text>
<text x="151.2" y="166.4" transform="rotate(-90 151.2 166.4)">D4</text>
</g>
<text font-size="1.8" fill="#009600" x="86.1" y="134.7" transform="rotate(-90 86.1 134.7)">23</text>
</svg>
